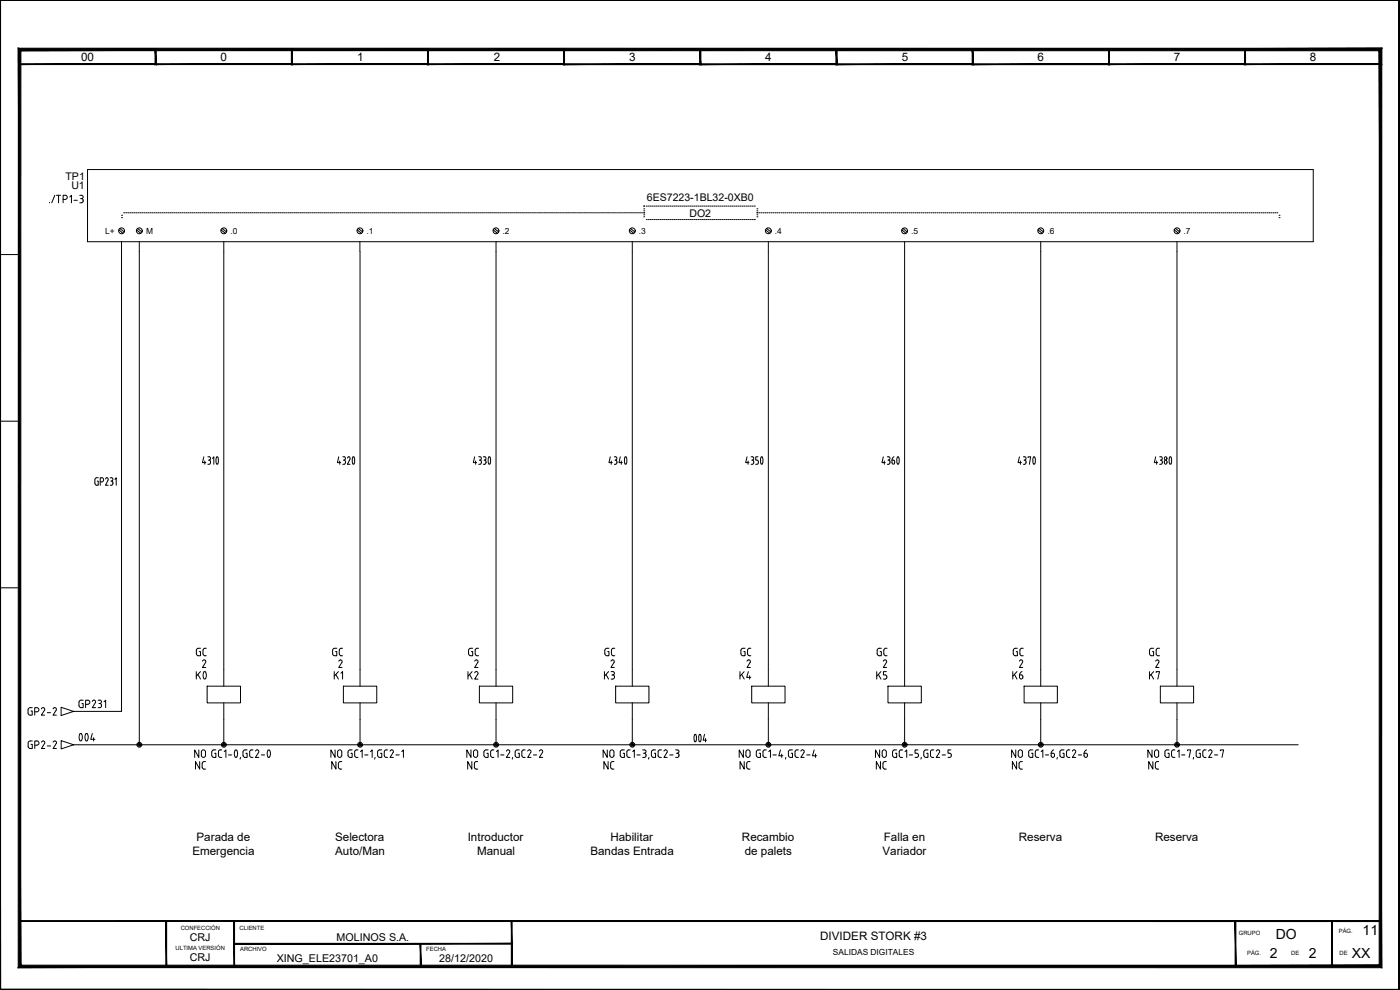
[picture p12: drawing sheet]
<svg xmlns="http://www.w3.org/2000/svg" width="420mm" height="297mm" viewBox="0 0 420 297" stroke-linecap="round" stroke-linejoin="round" font-family="sans-serif">
<g fill="#000" stroke="#000" stroke-width=".3">
<path d="M0 .1h419.9zM0 .1h419.9z"/>
<path d="M5.7 19.4h41.1l-.2-.3zM5.9 19.1h40.7l-40.9 .3zM5.7 14.7v4.7l.2-.3zM5.7 14.7l.2 .3v4.1zM5.7 14.7l.2 .3 40.9-.3zM5.9 15l40.9-.3-.2 .3zM46.8 14.7l-.2 .3 .2 4.4zM46.6 15l.2 4.4-.2-.3z"/>
<path d="M46.6 19.4h41.1l-.2-.3zM46.6 19.4l.2-.3h40.7zM46.6 14.7v4.7l.2-.3zM46.6 14.7l.2 .3v4.1zM46.6 14.7l.2 .3 40.9-.3zM46.8 15l40.9-.3-.2 .3zM87.7 14.7l-.2 .3 .2 4.4zM87.5 15l.2 4.4-.2-.3z"/>
<path d="M87.5 19.4h41.1l-.2-.3zM87.7 19.1h40.7l-40.9 .3zM87.5 14.7v4.7l.2-.3zM87.5 14.7l.2 .3v4.1zM87.5 14.7l.2 .3 40.9-.3zM87.7 15l40.9-.3-.2 .3zM128.6 14.7l-.2 .3 .2 4.4zM128.4 15l.2 4.4-.2-.3z"/>
<path d="M128.3 19.4h41.1l-.2-.3zM128.5 19.1h40.7l-40.9 .3zM128.3 14.7v4.7l.2-.3zM128.3 14.7l.2 .3v4.1zM128.3 14.7l.2 .3 40.9-.3zM128.5 15l40.9-.3-.2 .3zM169.4 14.7l-.2 .3 .2 4.4zM169.2 15l.2 4.4-.2-.3z"/>
<path d="M169.2 19.4h41.1l-.2-.2zM169.2 19.4l.2-.2h40.7zM169.2 14.7v4.7l.2-.2zM169.2 14.7l.2 .3v4.2zM169.2 14.7l.2 .3 40.9-.3zM169.4 15l40.9-.3-.2 .3zM210.3 14.7l-.2 .3 .2 4.4zM210.1 15l.2 4.4-.2-.2z"/>
<path d="M210 19.4h41.2l-.3-.2zM210.3 19.2h40.6l-40.9 .2zM210 14.7v4.7l.3-.2zM210 14.7l.3 .3v4.2zM210 14.7l.3 .3 40.9-.3zM210.3 15l40.9-.3-.3 .3zM251.2 14.7l-.3 .3 .3 4.4zM250.9 15l.3 4.4-.3-.2z"/>
<path d="M250.9 19.4h41.2l-.3-.2zM250.9 19.4l.3-.2h40.6zM250.9 14.7v4.7l.3-.2zM250.9 14.7l.3 .3v4.2zM250.9 14.7l.3 .3 40.9-.3zM251.2 15l40.9-.3-.3 .3zM292.1 14.7l-.3 .3 .3 4.4zM291.8 15l.3 4.4-.3-.2z"/>
<path d="M291.8 19.4h41.1l-.2-.2zM291.8 19.4l.2-.2h40.7zM291.8 14.7v4.7l.2-.2zM291.8 14.7l.2 .3v4.2zM291.8 14.7l.2 .3 40.9-.3zM292 15l40.9-.3-.2 .3zM332.9 14.7l-.2 .3 .2 4.4zM332.7 15l.2 4.4-.2-.2z"/>
<path d="M332.7 19.4h41.1l-.2-.3zM332.9 19.1h40.7l-40.9 .3zM332.7 14.7v4.7l.2-.3zM332.7 14.7l.2 .3v4.1zM332.7 14.7l.2 .3 40.9-.3zM332.9 15l40.9-.3-.2 .3zM373.8 14.7l-.2 .3 .2 4.4zM373.6 15l.2 4.4-.2-.3z"/>
<path d="M373.5 19.4h41.1l-.2-.3zM373.5 19.4l.2-.3h40.7zM373.5 14.7v4.7l.2-.3zM373.5 14.7l.2 .3v4.1zM373.5 14.7l.2 .3 40.9-.3zM373.7 15l40.9-.3-.2 .3zM414.6 14.7l-.2 .3 .2 4.4zM414.4 15l.2 4.4-.2-.3z"/>
<path d="M419.9 .1v296.7zM419.9 .1l.1 296.8zM419.9 .1l.1 296.8z"/>
<path d="M5.8 276.3v.2l408.5-.2zM5.8 276.5l408.5-.2v.2z"/>
<path d="M0 .1v296.9l.2-.2zM0 .1h.2v296.7z"/>
<path d="M5.5 290.3l408.4-.7h-407.7zM5.5 290.3l408.4-.7 .8 .8zM413.9 15.2v274.4l.8 .8zM413.9 15.2l.8-.7v275.9zM6.3 15.2h407.6l.8-.7zM5.5 14.5h409.2l-408.4 .7zM5.5 14.5l.7 275.1 .1-274.4zM5.5 14.5l.7 275.1-.7 .7z"/>
<path d="M49.8 276.4v13.6h.2zM49.8 276.4h.2v13.6z"/>
<path d="M70.2 276.4v13.6h.2zM70.2 276.4h.2v13.6z"/>
<path d="M70.3 283v.3l83.3-.3zM70.3 283.3l83.3-.3v.3z"/>
<path d="M126.1 283.2v6.8h.2zM126.1 283.2h.2v6.8z"/>
<path d="M153.5 276.4v13.7h.2zM153.5 276.4h.2v13.7z"/>
<path d="M370.7 276.4v13.6h.2zM370.7 276.4h.2v13.6z"/>
<path d="M399.7 276.4v13.6h.2zM399.7 276.4h.2v13.6z"/>
<path d="M.2 296.8l419.8 .1zM.2 296.8l419.8 .1-420 .1zM0 297l420-.1zM0 297h420z"/>
</g>
<g fill="none" stroke="#000" stroke-width=".3">
<path d="M0 .1v296.9h420M5.8 19.3h408.5v257.1h-408.5zM414.5 19.3v257.1M26.3 50.9h367.8v21.6h-367.8zM0 76.4h5.8M35.6 69l1.3 1M36 68.5l1.3 1.1M36.5 65.3h.1M36.5 64.6h.1M36.5 63.8h.1M36.5 72.5v141h-14.4M37.1 63.8h.1"/>
<path d="M37.7 63.8h.1M38.3 63.8h.1M38.9 63.8h.1M39.5 63.8h.1M40.1 63.8h.1M40.7 63.8h.1M41 69l1.3 1M41.3 68.5l1.3 1.1M41.3 63.8h.1M41.8 72.5v151M41.9 63.8h.1M42.5 63.8h.1"/>
<path d="M43.1 63.8h.1M43.7 63.8h.1M44.3 63.8h.1M44.9 63.8h.1M45.5 63.8h.1M46.1 63.8h.1M46.7 63.8h.1M47.3 63.8h.1M47.9 63.8h.1M48.5 63.8h.1M49.1 63.8h.1M49.7 63.8h.1"/>
<path d="M50.3 63.8h.1M50.9 63.8h.1M51.5 63.8h.1M52.1 63.8h.1M52.7 63.8h.1M53.3 63.8h.1M53.9 63.8h.1M54.5 63.8h.1M55.1 63.8h.1M55.7 63.8h.1M56.3 63.8h.1M56.9 63.8h.1"/>
<path d="M57.5 63.8h.1M58.1 63.8h.1M58.7 63.8h.1M59.3 63.8h.1M59.9 63.8h.1M60.5 63.8h.1M61.1 63.8h.1M61.7 63.8h.1M62.3 63.8h.1M62.9 63.8h.1M63.5 63.8h.1M64.1 63.8h.1"/>
<path d="M64.7 63.8h.1M65.3 63.8h.1M65.9 63.8h.1M66.3 69l1.3 1M66.5 63.8h.1M66.7 68.5l1.3 1.1M67.1 63.8h.1M67.2 72.5v128.4M67.7 63.8h.1M68.3 63.8h.1M68.9 63.8h.1M69.5 63.8h.1"/>
<path d="M70.1 63.8h.1M70.7 63.8h.1M71.3 63.8h.1M71.9 63.8h.1M72.5 63.8h.1M73.1 63.8h.1M73.7 63.8h.1M74.3 63.8h.1M74.9 63.8h.1M75.5 63.8h.1M76.1 63.8h.1M76.7 63.8h.1"/>
<path d="M77.3 63.8h.1M77.9 63.8h.1M78.5 63.8h.1M79.1 63.8h.1M79.7 63.8h.1M80.3 63.8h.1M80.9 63.8h.1M81.5 63.8h.1M82.1 63.8h.1M82.7 63.8h.1M83.3 63.8h.1M83.9 63.8h.1"/>
<path d="M84.5 63.8h.1M85.1 63.8h.1M85.7 63.8h.1M86.3 63.8h.1M86.9 63.8h.1M87.5 63.8h.1M88.1 63.8h.1M88.7 63.8h.1M89.3 63.8h.1M89.9 63.8h.1M90.5 63.8h.1M91.1 63.8h.1"/>
<path d="M91.7 63.8h.1M92.3 63.8h.1M92.9 63.8h.1M93.5 63.8h.1M94.1 63.8h.1M94.7 63.8h.1M95.3 63.8h.1M95.9 63.8h.1M96.5 63.8h.1M97.1 63.8h.1M97.7 63.8h.1M98.3 63.8h.1"/>
<path d="M98.9 63.8h.1M99.5 63.8h.1M100.1 63.8h.1M100.7 63.8h.1M101.3 63.8h.1M101.9 63.8h.1M102.5 63.8h.1M103.1 63.8h.1M103.7 63.8h.1M104.3 63.8h.1M104.9 63.8h.1M105.5 63.8h.1"/>
<path d="M106.1 63.8h.1M106.7 63.8h.1M107.2 69l1.3 1M107.3 63.8h.1M107.5 68.5l1.3 1.1M107.9 63.8h.1M108 72.5l.1 133.4M108.5 63.8h.1M109.1 63.8h.1M109.7 63.8h.1M110.3 63.8h.1M110.9 63.8h.1"/>
<path d="M111.5 63.8h.1M112.1 63.8h.1M112.7 63.8h.1M113.3 63.8h.1M113.9 63.8h.1M114.5 63.8h.1M115.1 63.8h.1M115.7 63.8h.1M116.3 63.8h.1M116.9 63.8h.1M117.5 63.8h.1M118.1 63.8h.1"/>
<path d="M118.7 63.8h.1M119.3 63.8h.1M119.9 63.8h.1M120.5 63.8h.1M121.1 63.8h.1M121.7 63.8h.1M122.3 63.8h.1M122.9 63.8h.1M123.5 63.8h.1M124.1 63.8h.1M124.7 63.8h.1M125.3 63.8h.1"/>
<path d="M125.9 63.8h.1M126.5 63.8h.1M127.1 63.8h.1M127.7 63.8h.1M128.3 63.8h.1M128.9 63.8h.1M129.5 63.8h.1M130.1 63.8h.1M130.7 63.8h.1M131.3 63.8h.1M131.9 63.8h.1M132.5 63.8h.1"/>
<path d="M133.1 63.8h.1M133.7 63.8h.1M134.3 63.8h.1M134.9 63.8h.1M135.5 63.8h.1M136.1 63.8h.1M136.7 63.8h.1M137.3 63.8h.1M137.9 63.8h.1M138.5 63.8h.1M139.1 63.8h.1M139.7 63.8h.1"/>
<path d="M140.3 63.8h.1M140.9 63.8h.1M141.5 63.8h.1M142.1 63.8h.1M142.7 63.8h.1M143.3 63.8h.1M143.9 63.8h.1M144.5 63.8h.1M145.1 63.8h.1M145.7 63.8h.1M146.3 63.8h.1M146.9 63.8h.1"/>
<path d="M147.5 63.8h.1M148 69l1.3 1M148.1 63.8h.1M148.3 68.5l1.3 1.1M148.7 63.8h.1M148.9 72.5v133.4M149.3 63.8h.1M149.9 63.8h.1M150.5 63.8h.1M151.1 63.8h.1M151.7 63.8h.1M152.3 63.8h.1"/>
<path d="M152.9 63.8h.1M153.5 63.8h.1M154.1 63.8h.1M154.7 63.8h.1M155.3 63.8h.1M155.9 63.8h.1M156.5 63.8h.1M157.1 63.8h.1M157.7 63.8h.1M158.3 63.8h.1M158.9 63.8h.1M159.5 63.8h.1"/>
<path d="M160.1 63.8h.1M160.7 63.8h.1M161.3 63.8h.1M161.9 63.8h.1M162.5 63.8h.1M163.1 63.8h.1M163.7 63.8h.1M164.3 63.8h.1M164.9 63.8h.1M165.5 63.8h.1M166.1 63.8h.1M166.7 63.8h.1"/>
<path d="M167.3 63.8h.1M167.9 63.8h.1M168.5 63.8h.1M169.1 63.8h.1M169.7 63.8h.1M170.3 63.8h.1M170.9 63.8h.1M171.5 63.8h.1M172.1 63.8h.1M172.7 63.8h.1M173.3 63.8h.1M173.9 63.8h.1"/>
<path d="M174.5 63.8h.1M175.1 63.8h.1M175.7 63.8h.1M176.3 63.8h.1M176.9 63.8h.1M177.5 63.8h.1M178.1 63.8h.1M178.7 63.8h.1M179.3 63.8h.1M179.9 63.8h.1M180.5 63.8h.1M181.1 63.8h.1"/>
<path d="M181.7 63.8h.1M182.3 63.8h.1M182.9 63.8h.1M183.5 63.8h.1M184.1 63.8h.1M184.7 63.8h.1M185.3 63.8h.1M185.9 63.8h.1M186.5 63.8h.1M187.1 63.8h.1M187.7 63.8h.1M188.3 63.8h.1"/>
<path d="M188.9 69l1.3 1M188.9 63.8h.1M189.2 68.5l1.3 1.1M189.5 63.8h.1M189.8 72.5v133.4M190.1 63.8h.1M190.7 63.8h.1M191.3 63.8h.1M191.9 63.8h.1M192.5 63.8h.1M193.2 63.8h.1M193.2 61.8h.1"/>
<path d="M193.2 65.9h.1M193.2 65.1h.1M193.2 64.5h.1M193.2 63.3h.1M193.2 62.7h.1M194 61.8h.1M194 65.9h.1M194.6 61.8h.1M194.6 65.9h.1M195.2 61.8h.1M195.2 65.9h.1M195.8 61.8h.1"/>
<path d="M195.8 65.9h.1M196.4 61.8h.1M196.4 65.9h.1M197 61.8h.1M197 65.9h.1M197.6 61.8h.1M197.6 65.9h.1M198.2 61.8h.1M198.2 65.9h.1M198.8 61.8h.1M198.8 65.9h.1M199.4 61.8h.1"/>
<path d="M199.4 65.9h.1M200 61.8h.1M200 65.9h.1M200.6 61.8h.1M200.6 65.9h.1M201.2 61.8h.1M201.2 65.9h.1M201.8 61.8h.1M201.8 65.9h.1M202.4 61.8h.1M202.4 65.9h.1M203 61.8h.1"/>
<path d="M203 65.9h.1M203.6 61.8h.1M203.6 65.9h.1M204.2 61.8h.1M204.2 65.9h.1M204.8 61.8h.1M204.8 65.9h.1M205.4 61.8h.1M205.4 65.9h.1M206 61.8h.1M206 65.9h.1M206.6 61.8h.1"/>
<path d="M206.6 65.9h.1M207.2 61.8h.1M207.2 65.9h.1M207.8 61.8h.1M207.8 65.9h.1M208.4 61.8h.1M208.4 65.9h.1M209 61.8h.1M209 65.9h.1M209.6 61.8h.1M209.6 65.9h.1M210.2 61.8h.1"/>
<path d="M210.2 65.9h.1M210.8 61.8h.1M210.8 65.9h.1M211.4 61.8h.1M211.4 65.9h.1M212 61.8h.1M212 65.9h.1M212.6 61.8h.1M212.6 65.9h.1M213.2 61.8h.1M213.2 65.9h.1M213.8 61.8h.1"/>
<path d="M213.8 65.9h.1M214.4 61.8h.1M214.4 65.9h.1M215 61.8h.1M215 65.9h.1M215.6 61.8h.1M215.6 65.9h.1M216.2 61.8h.1M216.2 65.9h.1M216.8 61.8h.1M216.8 65.9h.1M217.4 61.8h.1"/>
<path d="M217.4 65.9h.1M218 61.8h.1M218 65.9h.1M218.6 61.8h.1M218.6 65.9h.1M219.2 61.8h.1M219.2 65.9h.1M219.8 61.8h.1M219.8 65.9h.1M220.4 61.8h.1M220.4 65.9h.1M221 61.8h.1"/>
<path d="M221 65.9h.1M221.6 61.8h.1M221.6 65.9h.1M222.2 61.8h.1M222.2 65.9h.1M222.8 61.8h.1M222.8 65.9h.1M223.4 61.8h.1M223.4 65.9h.1M224 61.8h.1M224 65.9h.1M224.6 61.8h.1"/>
<path d="M224.6 65.9h.1M225.2 61.8h.1M225.2 65.9h.1M225.8 61.8h.1M225.8 65.9h.1M226.4 61.8h.1M226.4 65.9h.1M227.2 63.8h.1M227.2 61.8h.1M227.2 62.7h.1M227.2 63.3h.1M227.2 64.5h.1"/>
<path d="M227.2 65.1h.1M227.2 65.9h.1M227.8 63.8h.1M228.4 63.8h.1M229 63.8h.1M229.6 63.8h.1M229.7 69l1.3 1M230.1 68.5l1.3 1.1M230.2 63.8h.1M230.6 72.5v133.4M230.8 63.8h.1M231.4 63.8h.1"/>
<path d="M232 63.8h.1M232.6 63.8h.1M233.2 63.8h.1M233.8 63.8h.1M234.4 63.8h.1M235 63.8h.1M235.6 63.8h.1M236.2 63.8h.1M236.8 63.8h.1M237.4 63.8h.1M238 63.8h.1M238.6 63.8h.1"/>
<path d="M239.2 63.8h.1M239.8 63.8h.1M240.4 63.8h.1M241 63.8h.1M241.6 63.8h.1M242.2 63.8h.1M242.8 63.8h.1M243.4 63.8h.1M244 63.8h.1M244.6 63.8h.1M245.2 63.8h.1M245.8 63.8h.1"/>
<path d="M246.4 63.8h.1M247 63.8h.1M247.6 63.8h.1M248.2 63.8h.1M248.8 63.8h.1M249.4 63.8h.1M250 63.8h.1M250.6 63.8h.1M251.2 63.8h.1M251.8 63.8h.1M252.4 63.8h.1M253 63.8h.1"/>
<path d="M253.6 63.8h.1M254.2 63.8h.1M254.8 63.8h.1M255.4 63.8h.1M256 63.8h.1M256.6 63.8h.1M257.2 63.8h.1M257.8 63.8h.1M258.4 63.8h.1M259 63.8h.1M259.6 63.8h.1M260.2 63.8h.1"/>
<path d="M260.8 63.8h.1M261.4 63.8h.1M262 63.8h.1M262.6 63.8h.1M263.2 63.8h.1M263.8 63.8h.1M264.4 63.8h.1M265 63.8h.1M265.6 63.8h.1M266.2 63.8h.1M266.8 63.8h.1M267.4 63.8h.1"/>
<path d="M268 63.8h.1M268.6 63.8h.1M269.2 63.8h.1M269.8 63.8h.1M270.4 63.8h.1M270.6 69l1.3 1M271 68.5l1.3 1.1M271 63.8h.1M271.5 72.5v133.4M271.6 63.8h.1M272.2 63.8h.1M272.8 63.8h.1"/>
<path d="M273.4 63.8h.1M274 63.8h.1M274.6 63.8h.1M275.2 63.8h.1M275.8 63.8h.1M276.4 63.8h.1M277 63.8h.1M277.6 63.8h.1M278.2 63.8h.1M278.8 63.8h.1M279.4 63.8h.1M280 63.8h.1"/>
<path d="M280.6 63.8h.1M281.2 63.8h.1M281.8 63.8h.1M282.4 63.8h.1M283 63.8h.1M283.6 63.8h.1M284.2 63.8h.1M284.8 63.8h.1M285.4 63.8h.1M286 63.8h.1M286.6 63.8h.1M287.2 63.8h.1"/>
<path d="M287.8 63.8h.1M288.4 63.8h.1M289 63.8h.1M289.6 63.8h.1M290.2 63.8h.1M290.8 63.8h.1M291.4 63.8h.1M292 63.8h.1M292.6 63.8h.1M293.2 63.8h.1M293.8 63.8h.1M294.4 63.8h.1"/>
<path d="M295 63.8h.1M295.6 63.8h.1M296.2 63.8h.1M296.8 63.8h.1M297.4 63.8h.1M298 63.8h.1M298.6 63.8h.1M299.2 63.8h.1M299.8 63.8h.1M300.4 63.8h.1M301 63.8h.1M301.6 63.8h.1"/>
<path d="M302.2 63.8h.1M302.8 63.8h.1M303.4 63.8h.1M304 63.8h.1M304.6 63.8h.1M305.2 63.8h.1M305.8 63.8h.1M306.4 63.8h.1M307 63.8h.1M307.6 63.8h.1M308.2 63.8h.1M308.8 63.8h.1"/>
<path d="M309.4 63.8h.1M310 63.8h.1M310.6 63.8h.1M311.2 63.8h.1M311.5 69l1.3 1M311.8 63.8h.1M311.8 68.5l1.4 1.1M312.3 72.5v133.4M312.4 63.8h.1M313 63.8h.1M313.6 63.8h.1M314.2 63.8h.1"/>
<path d="M314.8 63.8h.1M315.4 63.8h.1M316 63.8h.1M316.6 63.8h.1M317.2 63.8h.1M317.8 63.8h.1M318.4 63.8h.1M319 63.8h.1M319.6 63.8h.1M320.2 63.8h.1M320.8 63.8h.1M321.4 63.8h.1"/>
<path d="M322 63.8h.1M322.6 63.8h.1M323.2 63.8h.1M323.8 63.8h.1M324.4 63.8h.1M325 63.8h.1M325.6 63.8h.1M326.2 63.8h.1M326.8 63.8h.1M327.4 63.8h.1M328 63.8h.1M328.6 63.8h.1"/>
<path d="M329.2 63.8h.1M329.8 63.8h.1M330.4 63.8h.1M331 63.8h.1M331.6 63.8h.1M332.2 63.8h.1M332.8 63.8h.1M333.4 63.8h.1M334 63.8h.1M334.6 63.8h.1M335.2 63.8h.1M335.8 63.8h.1"/>
<path d="M336.4 63.8h.1M337 63.8h.1M337.6 63.8h.1M338.2 63.8h.1M338.8 63.8h.1M339.4 63.8h.1M340 63.8h.1M340.6 63.8h.1M341.2 63.8h.1M341.8 63.8h.1M342.4 63.8h.1M343 63.8h.1"/>
<path d="M343.6 63.8h.1M344.2 63.8h.1M344.8 63.8h.1M345.4 63.8h.1M346 63.8h.1M346.6 63.8h.1M347.2 63.8h.1M347.8 63.8h.1M348.4 63.8h.1M349 63.8h.1M349.6 63.8h.1M350.2 63.8h.1"/>
<path d="M350.8 63.8h.1M351.4 63.8h.1M352 63.8h.1M352.4 69l1.3 1M352.6 63.8h.1M352.7 68.5l1.4 1.1M353.2 63.8h.1M353.2 72.5v133.4M353.8 63.8h.1M354.4 63.8h.1M355 63.8h.1M355.6 63.8h.1"/>
<path d="M356.2 63.8h.1M356.8 63.8h.1M357.4 63.8h.1M358 63.8h.1M358.6 63.8h.1M359.2 63.8h.1M359.8 63.8h.1M360.4 63.8h.1M361 63.8h.1M361.6 63.8h.1M362.2 63.8h.1M362.8 63.8h.1"/>
<path d="M363.4 63.8h.1M364 63.8h.1M364.6 63.8h.1M365.2 63.8h.1M365.8 63.8h.1M366.4 63.8h.1M367 63.8h.1M367.6 63.8h.1M368.2 63.8h.1M368.8 63.8h.1M369.4 63.8h.1M370 63.8h.1"/>
<path d="M370.6 63.8h.1M371.2 63.8h.1M371.8 63.8h.1M372.4 63.8h.1M373 63.8h.1M373.6 63.8h.1M374.2 63.8h.1M374.8 63.8h.1M375.4 63.8h.1M376 63.8h.1M376.6 63.8h.1M377.2 63.8h.1"/>
<path d="M377.8 63.8h.1M378.4 63.8h.1M379 63.8h.1M379.6 63.8h.1M380.2 63.8h.1M380.8 63.8h.1M381.4 63.8h.1M382 63.8h.1M382.6 63.8h.1M383.2 63.8h.1M383.9 65.3h.1M383.9 64.6h.1"/>
<path d="M383.9 63.8h.1M0 126.4h5.8M61.2 137.1l-.4 1.7h1M61.5 138.3v1M62.4 137.1l.7 .2v.5l-.3 .2M62.4 139.3h.4M62.6 138.1h.2M62.8 138.1l.4 .5-.1 .4-.3 .3M63.8 137.5l.4-.4v2.2M65.1 137.1a1.46 1.46 0 0 1 .2 2.2 1.44 1.44 0 0 1-.2-2.2zM28.5 144v1M29 143.3h.5"/>
<path d="M29 143.3l-.5 .7M29.2 144.3h.3v1.3l-.8-.1-.2-.6M30.6 143.3h-.5v2.3M30.6 143.3a.64 .64 0 0 1 .5 .7 .64 .64 0 0 1-.5 .6h-.5M31.7 143.7a.43 .43 0 0 1 .6-.3 .43 .43 0 0 1 .1 .7M32.4 144.1l-.7 1.5h.8M33.1 143.3h.4M33.3 144.3h.2M33.5 143.3l.4 .5-.4 .5M33.5 144.3l.4 .5M33.9 144.9v.2M33.9 145.1l-.2 .4-.6 .1"/>
<path d="M34.5 143.8l.4-.5v2.3M0 176.4h5.8M102.6 198.8l-.9 1.5h1M143.4 198.8l-.9 1.5h1M184.3 198.8l-1 1.5h1.1M225.1 198.8l-.9 1.5h1M266 198.8l-.9 1.5h1M347.7 198.8l-.9 1.5h1M18.3 212.2l3.8 1.3-3.8 1.2zM62.2 205.9h10v5h-10zM67.2 210.9v12.6M103.1 205.9h10v5h-10z"/>
<path d="M108.1 210.9v12.6M143.9 205.9h10v5h-10zM148.9 210.9v12.6M184.8 205.9h10v5h-10zM189.8 210.9v12.6M225.6 205.9h10v5h-10zM230.6 210.9v12.6M266.5 205.9h10v5h-10zM271.5 210.9v12.6M307.3 205.9h10v5h-10zM312.3 210.9v12.6M348.2 205.9h10v5h-10z"/>
<path d="M353.2 210.9v12.6M22.1 223.5h367.5M64.2 225h.6M65.6 226.7l.2 .5 .7 .1M66.5 225l-.9 .3v1.4M67.3 225.5l.5-.5v2.3M68.5 226.5h1.1M70.6 225.1h.5M70.6 225.1a1.32 1.32 0 0 0 .4 2.1l.3-.9-.2-1.2M72.2 227.3l-.1 .5M74.2 225h-.9l-.4 .6 .2 1.5 1.1 .2v-1.3h-.4M74.9 226.7l.3 .5 .7 .1"/>
<path d="M75.9 225l-.9 .3-.1 1.4M76.7 225.4a.5 .5 0 0 1 .7-.4 .5 .5 0 0 1 .2 .7l-.9 1.6h1M78.4 226.5h1M80.4 225.1h.5M80.4 225.1a1.32 1.32 0 0 0 .4 2.1l.4-.9-.3-1.2M105.1 225h.6M106.4 226.7l.3 .5 .7 .1M107.4 225l-.9 .3-.1 1.4M108.2 225.5l.5-.5v2.3M109.4 226.5h1M111.2 225.5l.5-.5v2.3M112.6 227.3l-.2 .5"/>
<path d="M114.6 225h-.9l-.4 .6 .2 1.5 1.1 .2v-1.3h-.4M115.3 226.7l.3 .5 .7 .1M116.3 225l-.9 .3-.1 1.4M117.1 225.4a.5 .5 0 0 1 .7-.4 .5 .5 0 0 1 .2 .7l-.9 1.6h1M118.8 226.5h1M120.6 225.5l.5-.5v2.3M145.9 225h.6M146.1 226h.4v1.3h-.6M147.2 225.6v1.1M147.3 226.7l.2 .5 .7 .1M148.2 225l-.7 .1-.2 .4M149 225.5l.5-.5v2.3"/>
<path d="M150.2 226.5h1M152.5 225l.3 .1 .2 .5-1 1.7h1M152.5 225l-.5 .4M153.9 227.3l-.2 .5M155.9 225h-.9l-.4 .6 .2 1.5 1.1 .2v-1.3h-.4M156.6 226.7l.3 .5 .7 .1M157.6 225l-.9 .3-.1 1.4M158.4 225.4a.5 .5 0 0 1 .6-.4 .5 .5 0 0 1 .3 .7l-.9 1.6h1M160.1 226.5h1M161.9 225.4a.51 .51 0 0 1 .7-.4 .51 .51 0 0 1 .2 .7l-.9 1.6h1M186.8 225h.6M187 226h.4v1.3h-.6"/>
<path d="M188.1 225.6v1.1M188.2 226.7l.2 .5 .7 .1M189.1 225l-.7 .1-.2 .4M189.9 225.5l.5-.5v2.3M191.1 226.5h1M192.9 225h.5M192.9 227.3h.5M193.1 226h.3M193.4 225a.5 .5 0 0 1 .5 .5 .5 .5 0 0 1-.5 .5 .64 .64 0 0 1 .5 .6 .64 .64 0 0 1-.5 .7M194.8 227.3l-.2 .5M196.7 225h-.8l-.4 .6 .2 1.5 1 .2v-1.3h-.3M197.5 226.7l.3 .5 .7 .1"/>
<path d="M198.5 225l-.9 .3-.1 1.4M199.8 225l.3 .1 .1 .5-.9 1.7h1M199.8 225l-.5 .4M201 226.5h1M203.8 226.8l-.3 .4-.7 .1M227.6 225h.6M227.8 226h.4v1.3h-.6M229 226.7l.3 .5 .7 .1M230 225l-.9 .3-.1 1.4M230.7 225.5l.5-.5v2.3M232 226.5h1M234.2 225l-.5 1.8h1.3"/>
<path d="M234.6 226.3v1M235.8 227.3l-.1 .5M237.8 225h-.8l-.4 .6 .2 1.5 1 .2v-1.3h-.3M238.6 226.7l.3 .5 .7 .1M239.6 225l-.9 .3-.1 1.4M240.3 225.4a.51 .51 0 0 1 .7-.4 .51 .51 0 0 1 .3 .7l-1 1.6h1M242.1 226.5h1M244.3 225l-.5 1.8h1.3M244.7 226.3v1M268.5 225h.6M268.8 226h.3v1.3h-.6M269.9 226.7l.3 .5 .7 .1"/>
<path d="M270.9 225l-.9 .3-.1 1.4M271.6 225.5l.5-.5v2.3M272.9 226.5h1M275.5 225h-.9v1l.8 .1 .2 .4M275.6 226.5v.3M275.6 226.8l-.2 .4-.8 .1M276.5 227.3l-.1 .5M278.5 225h-.9l-.4 .6 .2 1.5 1.1 .2v-1.3h-.4M279.3 226.7l.2 .5 .7 .1M280.2 225l-.9 .3v1.4M281 225.4a.5 .5 0 0 1 .7-.4 .5 .5 0 0 1 .2 .7l-.9 1.6h1M282.7 226.5h1"/>
<path d="M284.5 227.3h.5M285 226l.5 .5-.1 .5-.4 .3M285.4 225h-.9v1h.5M309.3 225h.7M310.7 226.7l.3 .5 .7 .1M311.7 225l-.9 .3-.1 1.4M312.5 225.5l.5-.5v2.3M313.7 226.5h1M315.5 226h.5a.57 .57 0 0 1 .4 .8 .57 .57 0 0 1-.9 .2zM316.2 225l-.5 .4-.2 .6M317.3 227.3l-.1 .5M319.3 225h-.8l-.4 .6 .2 1.5 1 .2v-1.3h-.3"/>
<path d="M320.1 226.7l.3 .5 .7 .1M321.1 225l-.9 .3-.1 1.4M321.8 225.4a.51 .51 0 0 1 .7-.4 .51 .51 0 0 1 .3 .7l-1 1.6h1M323.6 226.5h1M325.3 226l.1 .8a.5 .5 0 0 0 .5 .5 .5 .5 0 0 0 .4-.5M325.3 226h.8l.2 .5M326.1 225l-.5 .4-.2 .6M326.3 226.5v.3M350.2 225h.7M351.6 225.6v1.1M351.6 226.7l.3 .5 .7 .1M352.6 225l-.7 .1-.3 .4"/>
<path d="M353.4 225.5l.5-.5v2.3M354.6 226.5h1M356.4 225.3v-.3h1l-.6 2.3M358.2 227.3l-.1 .5M360.2 225h-.8l-.4 .6 .2 1.5 1 .2v-1.3h-.3M361 226.7l.3 .5 .7 .1M362 225l-.9 .3-.1 1.4M363.2 225l-.5 .4M363.2 225l.5 .2v.4l-1 1.7h1M364.5 226.5h1M366.2 225.3v-.3h1l-.5 2.3M5.8 276.4h44.1v13.6h-44.1z"/>
<circle cx="36.5" cy="69.3" r=".88"/>
<circle cx="41.8" cy="69.3" r=".88"/>
<circle cx="67.2" cy="69.3" r=".88"/>
<circle cx="108" cy="69.3" r=".88"/>
<circle cx="148.9" cy="69.3" r=".88"/>
<circle cx="189.7" cy="69.3" r=".88"/>
<circle cx="230.6" cy="69.3" r=".88"/>
<circle cx="271.5" cy="69.3" r=".88"/>
<circle cx="312.3" cy="69.3" r=".88"/>
<circle cx="353.2" cy="69.3" r=".88"/>
<circle cx="41.8" cy="223.5" r=".73"/>
<circle cx="41.8" cy="223.5" r=".46"/>
<circle cx="41.8" cy="223.5" r=".22"/>
<circle cx="67.2" cy="223.5" r=".73"/>
<circle cx="67.2" cy="223.5" r=".46"/>
<circle cx="67.2" cy="223.5" r=".22"/>
<circle cx="108.1" cy="223.5" r=".73"/>
<circle cx="108.1" cy="223.5" r=".46"/>
<circle cx="108.1" cy="223.5" r=".22"/>
<circle cx="148.9" cy="223.5" r=".73"/>
<circle cx="148.9" cy="223.5" r=".46"/>
<circle cx="148.9" cy="223.5" r=".22"/>
<circle cx="189.8" cy="223.5" r=".73"/>
<circle cx="189.8" cy="223.5" r=".46"/>
<circle cx="189.8" cy="223.5" r=".22"/>
<circle cx="230.6" cy="223.5" r=".73"/>
<circle cx="230.6" cy="223.5" r=".46"/>
<circle cx="230.6" cy="223.5" r=".22"/>
<circle cx="271.5" cy="223.5" r=".73"/>
<circle cx="271.5" cy="223.5" r=".46"/>
<circle cx="271.5" cy="223.5" r=".22"/>
<circle cx="312.3" cy="223.5" r=".73"/>
<circle cx="312.3" cy="223.5" r=".46"/>
<circle cx="312.3" cy="223.5" r=".22"/>
<circle cx="353.2" cy="223.5" r=".73"/>
<circle cx="353.2" cy="223.5" r=".46"/>
<circle cx="353.2" cy="223.5" r=".22"/>
</g>
<text font-size="7.9" x="56.4" y="206">K0</text>
<text font-size="7.5" x="19.4" y="224.4">004</text>
<g font-size="7.1">
<text x="100.2" y="141.1">4320</text>
<text x="140.8" y="141.1">4330</text>
<text x="181.7" y="141.1">4340</text>
<text x="222.6" y="141.1">4350</text>
<text x="263.5" y="141.1">4360</text>
<text x="304.4" y="141.1">4370</text>
<text x="345.4" y="141.1">4380</text>
<text x="203.9" y="224.4">004</text>
</g>
<g font-size="5.7">
<text x="302.7" y="205">K6</text>
<text x="7.1" y="215.9">GP2-2</text>
<text x="57.1" y="228.6">NO</text>
<text x="57.5" y="232.1">NC</text>
<text x="98.1" y="228.6">NO</text>
<text x="98.4" y="232.1">NC</text>
<text x="139" y="232.1">NC</text>
<text x="139" y="228.6">NO</text>
<text x="179.9" y="232.1">NC</text>
<text x="179.9" y="228.6">NO</text>
<text x="220.5" y="228.6">NO</text>
<text x="220.8" y="232.1">NC</text>
<text x="261.4" y="228.6">NO</text>
<text x="261.8" y="232.1">NC</text>
<text x="302.3" y="228.6">NO</text>
<text x="302.7" y="232.1">NC</text>
<text x="343.3" y="228.6">NO</text>
<text x="343.6" y="232.1">NC</text>
</g>
<g font-size="5.3">
<text x="15.9" y="62.1">TP1-3</text>
<text x="57.9" y="197.9">GC</text>
<text x="98.4" y="197.9">GC</text>
<text x="139.3" y="197.9">GC</text>
<text x="180.3" y="197.9">GC</text>
<text x="221.2" y="197.9">GC</text>
<text x="262.1" y="197.9">GC</text>
<text x="302.7" y="197.9">GC</text>
<text x="343.6" y="197.9">GC</text>
<text x="99.1" y="205">K1</text>
<text x="139.3" y="205">K2</text>
<text x="180.3" y="205">K3</text>
<text x="220.8" y="205">K4</text>
<text x="261.8" y="205">K5</text>
<text x="343.6" y="205">K7</text>
<text x="22.6" y="213.4">GP231</text>
<text x="7.1" y="225.8">GP2-2</text>
</g>
<text font-size="4.4" x="17.3" y="62.1" transform="rotate(-90 17.3 62.1)">./</text>
<g font-size="4.2">
<text x="382.9" y="281.6">DO</text>
<text x="408.9" y="280.7">11</text>
<text x="381.1" y="287.5">2</text>
<text x="392.8" y="287.5">2</text>
<text x="405.7" y="287.5">XX</text>
</g>
<g font-size="3.5">
<text x="24.3" y="18.4">00</text>
<text x="66.2" y="18.4">0</text>
<text x="107.2" y="18.4">1</text>
<text x="148.2" y="18.4">2</text>
<text x="188.8" y="18.4">3</text>
<text x="229.7" y="18.4">4</text>
<text x="270.6" y="18.4">5</text>
<text x="311.4" y="18.4">6</text>
<text x="352.3" y="18.4">7</text>
<text x="393.1" y="18.4">8</text>
<text x="57.7" y="256.5">Emergencia</text>
<text x="59" y="252.3">Parada de</text>
<text x="100.6" y="252.4">Selectora</text>
<text x="100.6" y="256.6">Auto/Man</text>
<text x="140.4" y="252.4">Introductor</text>
<text x="143.2" y="256.5">Manual</text>
<text x="177.2" y="256.5">Bandas Entrada</text>
<text x="183.2" y="252.4">Habilitar</text>
<text x="222.7" y="252.4">Recambio</text>
<text x="223.5" y="256.5">de palets</text>
<text x="264.9" y="256.5">Variador</text>
<text x="265.3" y="252.4">Falla en</text>
<text x="305.8" y="252.4">Reserva</text>
<text x="346.7" y="252.3">Reserva</text>
<text x="246.2" y="282.1">DIVIDER STORK #3</text>
</g>
<g font-size="3.2">
<text x="19.7" y="53.9">TP1</text>
<text x="21.4" y="56.8">U1</text>
<text x="194.1" y="60.2">6ES7223-1BL32-0XB0</text>
<text x="206.9" y="65.1">DO2</text>
<text x="57" y="282.3">CRJ</text>
<text x="101" y="282.3">MOLINOS S.A.</text>
<text x="57" y="288.3">CRJ</text>
<text x="83" y="288.6">XING_ELE23701_A0</text>
<text x="131.8" y="288.6">28/12/2020</text>
</g>
<g font-size="2.5">
<text x="31.6" y="70.2">L+</text>
<text x="43.8" y="70.2">M</text>
<text x="69.2" y="70.2">.0</text>
<text x="110" y="70.2">.1</text>
<text x="150.8" y="70.2">.2</text>
<text x="191.7" y="70.2">.3</text>
<text x="232.6" y="70.2">.4</text>
<text x="273.5" y="70.2">.5</text>
<text x="314.3" y="70.2">.6</text>
<text x="355.2" y="70.2">.7</text>
<text x="250" y="286.6">SALIDAS DIGITALES</text>
</g>
<g font-size="1.8">
<text x="54.2" y="279">CONFECCIÓN</text>
<text x="71.9" y="279">CLIENTE</text>
<text x="371.8" y="280.6">GRUPO</text>
<text x="401.8" y="279.8">PÁG.</text>
<text x="52.7" y="285">ULTIMA VERSIÓN</text>
<text x="72.1" y="285.3">ARCHIVO</text>
<text x="127.9" y="285.3">FECHA</text>
<text x="374.3" y="286.6">PÁG.</text>
<text x="387.5" y="286.6">DE</text>
<text x="402" y="286.6">DE</text>
</g>
</svg>
